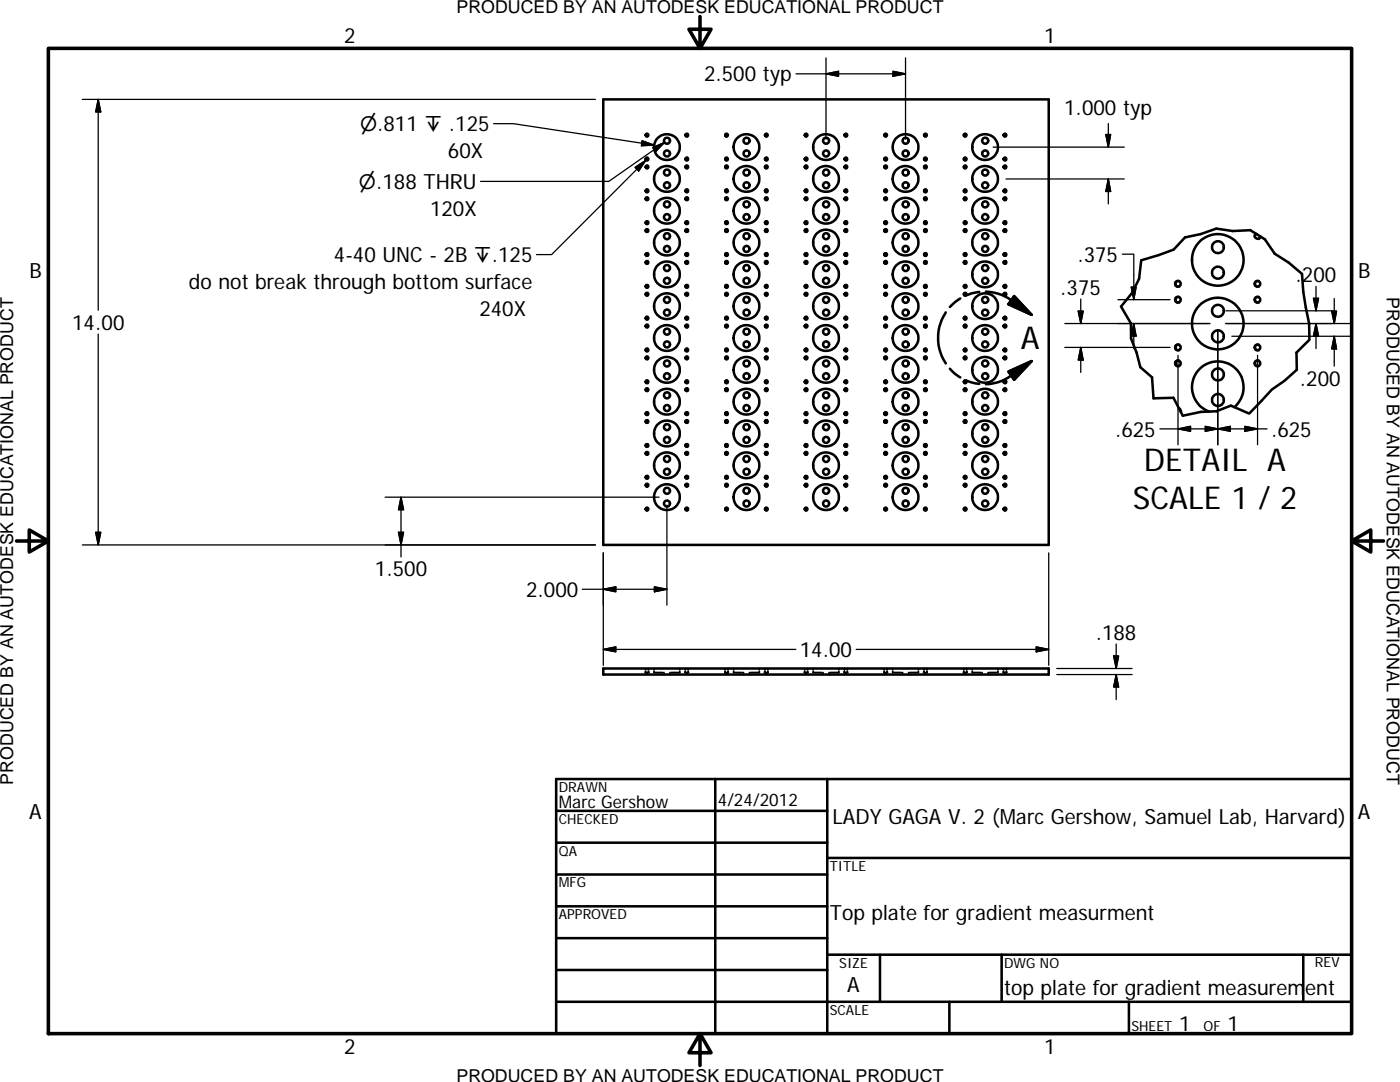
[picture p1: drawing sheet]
<svg xmlns="http://www.w3.org/2000/svg" width="279mm" height="216mm" viewBox="0 0 279 216" stroke-linecap="round" stroke-linejoin="round" font-family="sans-serif">
<g fill="none" stroke="#000" stroke-width=".51">
<path d="M120.4 19.8h88.9v88.9h-88.9zM191.6 59.6l-1 .6-1 1.1M195.4 58.3l-1.4 .2-1.2 .4M196.8 58.2a9.3 9.3 0 0 1 5 1.7l4.1 2.9M202.4 59.1l3.5 3.7-4.6-2.1zM227.8 51.9l3.5-1 2.9-1.1 2.3-2.4 3.1-.7 3.1-1.1 3.3 .5 3.5-.2 2.9 1.9 2 2.8 2.8 1.8 2.6 2.3 .3 3.5 1.2 6.3v3.3l-2.6 2.6 .1 3.4-2.4 2.2-2.6 1.7-4.5 4.8-3.7-1.6-2.9 1.2-3.1 .1-3.5 .8-1.9-3.6-4 .1-.3-4.2-2.3-2-.8-3-1.1-2.8v-3l-2-3.3 2.3-2.8 1.3-2.8zM250.7 46.7a.53 .53 0 0 0 0 .8 .53 .53 0 0 0 .8-.3M188.7 62.3a9.3 9.3 0 0 0 0 10.2M189.6 73.6l1 1 1 .7M192.8 75.9l1.2 .4 1.4 .3M201.3 74.1l4.6-2-3.5 3.7zM205.9 72.1l-4.1 2.9a8.9 8.9 0 0 1-5 1.7"/>
<path d="M235.3 81.5l.2 .2 .1 .4M246.3 81.2a5.2 5.2 0 0 0 .1-7.9 5.2 5.2 0 0 0-7.8 1.4 5.2 5.2 0 0 0 2.7 7.4M120.4 133.4h88.9v1.2h-88.9zM111 155.4h158.7v50.8h-158.7zM142.7 155.4v50.8M165.1 155.4v50.8M111 161.8h54.1M111 168.1h54.1M111 174.5h54.1M165.1 171.2h104.6M111 180.8h54.1M111 187.2h54.1"/>
<path d="M111 193.5h54.1M111 199.9h158.7M165.1 190.5h104.6M175.6 190.5v9.4M189.5 199.9v6.3M199.9 190.5v9.4M225.3 199.9v6.3M260.1 190.5v9.4"/>
<circle cx="129.1" cy="31.7" r=".27"/>
<circle cx="129.1" cy="38.1" r=".27"/>
<circle cx="129.1" cy="27" r=".27"/>
<circle cx="129.1" cy="39.7" r=".27"/>
<circle cx="129.1" cy="33.3" r=".27"/>
<circle cx="133.1" cy="29.4" r="2.57"/>
<circle cx="133.1" cy="35.7" r="2.57"/>
<circle cx="133.1" cy="37" r=".6"/>
<circle cx="133.1" cy="30.6" r=".6"/>
<circle cx="133.1" cy="34.4" r=".59"/>
<circle cx="133.1" cy="28.1" r=".59"/>
<circle cx="137.1" cy="38.1" r=".28"/>
<circle cx="137.1" cy="31.7" r=".28"/>
<circle cx="137.1" cy="33.3" r=".28"/>
<circle cx="137.1" cy="39.7" r=".28"/>
<circle cx="137.1" cy="27" r=".28"/>
<circle cx="145" cy="38.1" r=".27"/>
<circle cx="145" cy="31.7" r=".27"/>
<circle cx="145" cy="27" r=".27"/>
<circle cx="145" cy="39.7" r=".27"/>
<circle cx="145" cy="33.3" r=".27"/>
<circle cx="149" cy="35.7" r="2.57"/>
<circle cx="149" cy="29.4" r="2.57"/>
<circle cx="149" cy="37" r=".6"/>
<circle cx="149" cy="30.6" r=".6"/>
<circle cx="149" cy="34.4" r=".59"/>
<circle cx="149" cy="28.1" r=".59"/>
<circle cx="153" cy="38.1" r=".28"/>
<circle cx="153" cy="31.7" r=".28"/>
<circle cx="153" cy="27" r=".28"/>
<circle cx="153" cy="33.3" r=".28"/>
<circle cx="153" cy="39.7" r=".28"/>
<circle cx="160.9" cy="31.7" r=".27"/>
<circle cx="160.9" cy="38.1" r=".27"/>
<circle cx="160.9" cy="27" r=".27"/>
<circle cx="160.9" cy="39.7" r=".27"/>
<circle cx="160.9" cy="33.3" r=".27"/>
<circle cx="164.9" cy="29.4" r="2.57"/>
<circle cx="164.9" cy="35.7" r="2.57"/>
<circle cx="164.9" cy="30.6" r=".6"/>
<circle cx="164.9" cy="37" r=".6"/>
<circle cx="164.9" cy="28.1" r=".59"/>
<circle cx="164.9" cy="34.4" r=".59"/>
<circle cx="168.8" cy="31.7" r=".28"/>
<circle cx="168.8" cy="38.1" r=".28"/>
<circle cx="168.8" cy="27" r=".28"/>
<circle cx="168.8" cy="39.7" r=".28"/>
<circle cx="168.8" cy="33.3" r=".28"/>
<circle cx="176.8" cy="31.7" r=".27"/>
<circle cx="176.8" cy="38.1" r=".27"/>
<circle cx="176.8" cy="27" r=".27"/>
<circle cx="176.8" cy="39.7" r=".27"/>
<circle cx="176.8" cy="33.3" r=".27"/>
<circle cx="180.7" cy="29.4" r="2.57"/>
<circle cx="180.7" cy="35.7" r="2.57"/>
<circle cx="180.7" cy="30.6" r=".6"/>
<circle cx="180.7" cy="37" r=".6"/>
<circle cx="180.7" cy="28.1" r=".59"/>
<circle cx="180.7" cy="34.4" r=".59"/>
<circle cx="184.7" cy="31.7" r=".28"/>
<circle cx="184.7" cy="38.1" r=".28"/>
<circle cx="184.7" cy="33.3" r=".28"/>
<circle cx="184.7" cy="27" r=".28"/>
<circle cx="184.7" cy="39.7" r=".28"/>
<circle cx="192.6" cy="31.7" r=".27"/>
<circle cx="192.6" cy="38.1" r=".27"/>
<circle cx="192.6" cy="27" r=".27"/>
<circle cx="192.6" cy="33.3" r=".27"/>
<circle cx="192.6" cy="39.7" r=".27"/>
<circle cx="196.6" cy="35.7" r="2.57"/>
<circle cx="196.6" cy="29.4" r="2.57"/>
<circle cx="196.6" cy="37" r=".6"/>
<circle cx="196.6" cy="30.6" r=".6"/>
<circle cx="196.6" cy="34.4" r=".59"/>
<circle cx="196.6" cy="28.1" r=".59"/>
<circle cx="200.6" cy="38.1" r=".28"/>
<circle cx="200.6" cy="31.7" r=".28"/>
<circle cx="200.6" cy="33.3" r=".28"/>
<circle cx="200.6" cy="27" r=".28"/>
<circle cx="200.6" cy="39.7" r=".28"/>
<circle cx="129.1" cy="57.1" r=".27"/>
<circle cx="129.1" cy="44.4" r=".27"/>
<circle cx="129.1" cy="50.8" r=".27"/>
<circle cx="129.1" cy="46" r=".27"/>
<circle cx="129.1" cy="52.4" r=".27"/>
<circle cx="129.1" cy="58.7" r=".27"/>
<circle cx="133.1" cy="54.8" r="2.57"/>
<circle cx="133.1" cy="42.1" r="2.57"/>
<circle cx="133.1" cy="48.4" r="2.57"/>
<circle cx="133.1" cy="43.3" r=".6"/>
<circle cx="133.1" cy="49.7" r=".6"/>
<circle cx="133.1" cy="56" r=".6"/>
<circle cx="133.1" cy="59.8" r=".59"/>
<circle cx="133.1" cy="47.1" r=".59"/>
<circle cx="133.1" cy="53.5" r=".59"/>
<circle cx="133.1" cy="40.8" r=".59"/>
<circle cx="137.1" cy="57.1" r=".28"/>
<circle cx="137.1" cy="44.4" r=".28"/>
<circle cx="137.1" cy="50.8" r=".28"/>
<circle cx="137.1" cy="52.4" r=".28"/>
<circle cx="137.1" cy="46" r=".28"/>
<circle cx="137.1" cy="58.7" r=".28"/>
<circle cx="145" cy="57.1" r=".27"/>
<circle cx="145" cy="50.8" r=".27"/>
<circle cx="145" cy="44.4" r=".27"/>
<circle cx="145" cy="46" r=".27"/>
<circle cx="145" cy="58.7" r=".27"/>
<circle cx="145" cy="52.4" r=".27"/>
<circle cx="149" cy="48.4" r="2.57"/>
<circle cx="149" cy="54.8" r="2.57"/>
<circle cx="149" cy="42.1" r="2.57"/>
<circle cx="149" cy="49.7" r=".6"/>
<circle cx="149" cy="43.3" r=".6"/>
<circle cx="149" cy="56" r=".6"/>
<circle cx="149" cy="59.8" r=".59"/>
<circle cx="149" cy="47.1" r=".59"/>
<circle cx="149" cy="40.8" r=".59"/>
<circle cx="149" cy="53.5" r=".59"/>
<circle cx="153" cy="44.4" r=".28"/>
<circle cx="153" cy="57.1" r=".28"/>
<circle cx="153" cy="50.8" r=".28"/>
<circle cx="153" cy="52.4" r=".28"/>
<circle cx="153" cy="46" r=".28"/>
<circle cx="153" cy="58.7" r=".28"/>
<circle cx="160.9" cy="44.4" r=".27"/>
<circle cx="160.9" cy="57.1" r=".27"/>
<circle cx="160.9" cy="50.8" r=".27"/>
<circle cx="160.9" cy="58.7" r=".27"/>
<circle cx="160.9" cy="46" r=".27"/>
<circle cx="160.9" cy="52.4" r=".27"/>
<circle cx="164.9" cy="48.4" r="2.57"/>
<circle cx="164.9" cy="42.1" r="2.57"/>
<circle cx="164.9" cy="54.8" r="2.57"/>
<circle cx="164.9" cy="49.7" r=".6"/>
<circle cx="164.9" cy="43.3" r=".6"/>
<circle cx="164.9" cy="56" r=".6"/>
<circle cx="164.9" cy="40.8" r=".59"/>
<circle cx="164.9" cy="59.8" r=".59"/>
<circle cx="164.9" cy="47.1" r=".59"/>
<circle cx="164.9" cy="53.5" r=".59"/>
<circle cx="168.8" cy="44.4" r=".28"/>
<circle cx="168.8" cy="57.1" r=".28"/>
<circle cx="168.8" cy="50.8" r=".28"/>
<circle cx="168.8" cy="58.7" r=".28"/>
<circle cx="168.8" cy="46" r=".28"/>
<circle cx="168.8" cy="52.4" r=".28"/>
<circle cx="176.8" cy="57.1" r=".27"/>
<circle cx="176.8" cy="50.8" r=".27"/>
<circle cx="176.8" cy="44.4" r=".27"/>
<circle cx="176.8" cy="58.7" r=".27"/>
<circle cx="176.8" cy="52.4" r=".27"/>
<circle cx="176.8" cy="46" r=".27"/>
<circle cx="180.7" cy="42.1" r="2.57"/>
<circle cx="180.7" cy="48.4" r="2.57"/>
<circle cx="180.7" cy="54.8" r="2.57"/>
<circle cx="180.7" cy="56" r=".6"/>
<circle cx="180.7" cy="43.3" r=".6"/>
<circle cx="180.7" cy="49.7" r=".6"/>
<circle cx="180.7" cy="59.8" r=".59"/>
<circle cx="180.7" cy="40.8" r=".59"/>
<circle cx="180.7" cy="53.5" r=".59"/>
<circle cx="180.7" cy="47.1" r=".59"/>
<circle cx="184.7" cy="57.1" r=".28"/>
<circle cx="184.7" cy="50.8" r=".28"/>
<circle cx="184.7" cy="44.4" r=".28"/>
<circle cx="184.7" cy="52.4" r=".28"/>
<circle cx="184.7" cy="58.7" r=".28"/>
<circle cx="184.7" cy="46" r=".28"/>
<circle cx="192.6" cy="57.1" r=".27"/>
<circle cx="192.6" cy="50.8" r=".27"/>
<circle cx="192.6" cy="44.4" r=".27"/>
<circle cx="192.6" cy="46" r=".27"/>
<circle cx="192.6" cy="52.4" r=".27"/>
<circle cx="192.6" cy="58.7" r=".27"/>
<circle cx="196.6" cy="54.8" r="2.57"/>
<circle cx="196.6" cy="48.4" r="2.57"/>
<circle cx="196.6" cy="42.1" r="2.57"/>
<circle cx="196.6" cy="56" r=".6"/>
<circle cx="196.6" cy="49.7" r=".6"/>
<circle cx="196.6" cy="43.3" r=".6"/>
<circle cx="196.6" cy="53.5" r=".59"/>
<circle cx="196.6" cy="59.8" r=".59"/>
<circle cx="196.6" cy="47.1" r=".59"/>
<circle cx="196.6" cy="40.8" r=".59"/>
<circle cx="200.6" cy="50.8" r=".28"/>
<circle cx="200.6" cy="57.1" r=".28"/>
<circle cx="200.6" cy="44.4" r=".28"/>
<circle cx="200.6" cy="58.7" r=".28"/>
<circle cx="200.6" cy="46" r=".28"/>
<circle cx="200.6" cy="52.4" r=".28"/>
<circle cx="235.1" cy="56.6" r=".53"/>
<circle cx="235.1" cy="59.8" r=".53"/>
<circle cx="243" cy="51.9" r="5.1"/>
<circle cx="243.1" cy="54.4" r="1.19"/>
<circle cx="243.1" cy="49.3" r="1.18"/>
<circle cx="251" cy="56.6" r=".53"/>
<circle cx="251" cy="59.8" r=".53"/>
<circle cx="129.1" cy="69.8" r=".27"/>
<circle cx="129.1" cy="76.2" r=".27"/>
<circle cx="129.1" cy="63.5" r=".27"/>
<circle cx="129.1" cy="77.8" r=".27"/>
<circle cx="129.1" cy="71.4" r=".27"/>
<circle cx="129.1" cy="65.1" r=".27"/>
<circle cx="133.1" cy="73.8" r="2.57"/>
<circle cx="133.1" cy="67.5" r="2.57"/>
<circle cx="133.1" cy="61.1" r="2.57"/>
<circle cx="133.1" cy="75.1" r=".6"/>
<circle cx="133.1" cy="68.7" r=".6"/>
<circle cx="133.1" cy="62.4" r=".6"/>
<circle cx="133.1" cy="66.2" r=".59"/>
<circle cx="133.1" cy="72.5" r=".59"/>
<circle cx="133.1" cy="78.9" r=".59"/>
<circle cx="137.1" cy="63.5" r=".28"/>
<circle cx="137.1" cy="76.2" r=".28"/>
<circle cx="137.1" cy="69.8" r=".28"/>
<circle cx="137.1" cy="71.4" r=".28"/>
<circle cx="137.1" cy="65.1" r=".28"/>
<circle cx="137.1" cy="77.8" r=".28"/>
<circle cx="145" cy="63.5" r=".27"/>
<circle cx="145" cy="76.2" r=".27"/>
<circle cx="145" cy="69.8" r=".27"/>
<circle cx="145" cy="71.4" r=".27"/>
<circle cx="145" cy="77.8" r=".27"/>
<circle cx="145" cy="65.1" r=".27"/>
<circle cx="149" cy="61.1" r="2.57"/>
<circle cx="149" cy="73.8" r="2.57"/>
<circle cx="149" cy="67.5" r="2.57"/>
<circle cx="149" cy="62.4" r=".6"/>
<circle cx="149" cy="75.1" r=".6"/>
<circle cx="149" cy="68.7" r=".6"/>
<circle cx="149" cy="78.9" r=".59"/>
<circle cx="149" cy="72.5" r=".59"/>
<circle cx="149" cy="66.2" r=".59"/>
<circle cx="153" cy="63.5" r=".28"/>
<circle cx="153" cy="76.2" r=".28"/>
<circle cx="153" cy="69.8" r=".28"/>
<circle cx="153" cy="77.8" r=".28"/>
<circle cx="153" cy="71.4" r=".28"/>
<circle cx="153" cy="65.1" r=".28"/>
<circle cx="160.9" cy="63.5" r=".27"/>
<circle cx="160.9" cy="76.2" r=".27"/>
<circle cx="160.9" cy="69.8" r=".27"/>
<circle cx="160.9" cy="77.8" r=".27"/>
<circle cx="160.9" cy="71.4" r=".27"/>
<circle cx="160.9" cy="65.1" r=".27"/>
<circle cx="164.9" cy="73.8" r="2.57"/>
<circle cx="164.9" cy="61.1" r="2.57"/>
<circle cx="164.9" cy="67.5" r="2.57"/>
<circle cx="164.9" cy="62.4" r=".6"/>
<circle cx="164.9" cy="75.1" r=".6"/>
<circle cx="164.9" cy="68.7" r=".6"/>
<circle cx="164.9" cy="72.5" r=".59"/>
<circle cx="164.9" cy="78.9" r=".59"/>
<circle cx="164.9" cy="66.2" r=".59"/>
<circle cx="168.8" cy="63.5" r=".28"/>
<circle cx="168.8" cy="76.2" r=".28"/>
<circle cx="168.8" cy="69.8" r=".28"/>
<circle cx="168.8" cy="77.8" r=".28"/>
<circle cx="168.8" cy="71.4" r=".28"/>
<circle cx="168.8" cy="65.1" r=".28"/>
<circle cx="176.8" cy="63.5" r=".27"/>
<circle cx="176.8" cy="76.2" r=".27"/>
<circle cx="176.8" cy="69.8" r=".27"/>
<circle cx="176.8" cy="77.8" r=".27"/>
<circle cx="176.8" cy="65.1" r=".27"/>
<circle cx="176.8" cy="71.4" r=".27"/>
<circle cx="180.7" cy="61.1" r="2.57"/>
<circle cx="180.7" cy="67.5" r="2.57"/>
<circle cx="180.7" cy="73.8" r="2.57"/>
<circle cx="180.7" cy="62.4" r=".6"/>
<circle cx="180.7" cy="75.1" r=".6"/>
<circle cx="180.7" cy="68.7" r=".6"/>
<circle cx="180.7" cy="78.9" r=".59"/>
<circle cx="180.7" cy="72.5" r=".59"/>
<circle cx="180.7" cy="66.2" r=".59"/>
<circle cx="184.7" cy="63.5" r=".28"/>
<circle cx="184.7" cy="69.8" r=".28"/>
<circle cx="184.7" cy="76.2" r=".28"/>
<circle cx="184.7" cy="77.8" r=".28"/>
<circle cx="184.7" cy="71.4" r=".28"/>
<circle cx="184.7" cy="65.1" r=".28"/>
<circle cx="192.6" cy="63.5" r=".27"/>
<circle cx="192.6" cy="76.2" r=".27"/>
<circle cx="192.6" cy="69.8" r=".27"/>
<circle cx="192.6" cy="77.8" r=".27"/>
<circle cx="192.6" cy="71.4" r=".27"/>
<circle cx="192.6" cy="65.1" r=".27"/>
<circle cx="196.6" cy="61.1" r="2.57"/>
<circle cx="196.6" cy="67.5" r="2.57"/>
<circle cx="196.6" cy="73.8" r="2.57"/>
<circle cx="196.6" cy="62.4" r=".6"/>
<circle cx="196.6" cy="75.1" r=".6"/>
<circle cx="196.6" cy="68.7" r=".6"/>
<circle cx="196.6" cy="78.9" r=".59"/>
<circle cx="196.6" cy="66.2" r=".59"/>
<circle cx="196.6" cy="72.5" r=".59"/>
<circle cx="200.6" cy="63.5" r=".28"/>
<circle cx="200.6" cy="76.2" r=".28"/>
<circle cx="200.6" cy="69.8" r=".28"/>
<circle cx="200.6" cy="77.8" r=".28"/>
<circle cx="200.6" cy="71.4" r=".28"/>
<circle cx="200.6" cy="65.1" r=".28"/>
<circle cx="235.1" cy="72.5" r=".53"/>
<circle cx="235.1" cy="69.3" r=".53"/>
<circle cx="243" cy="64.6" r="5.1"/>
<circle cx="243.1" cy="79.8" r="1.19"/>
<circle cx="243.1" cy="67.1" r="1.19"/>
<circle cx="243.1" cy="74.7" r="1.18"/>
<circle cx="243.1" cy="62" r="1.18"/>
<circle cx="251" cy="69.3" r=".53"/>
<circle cx="251" cy="72.5" r=".53"/>
<circle cx="129.1" cy="82.5" r=".27"/>
<circle cx="129.1" cy="95.2" r=".27"/>
<circle cx="129.1" cy="88.9" r=".27"/>
<circle cx="129.1" cy="84.1" r=".27"/>
<circle cx="129.1" cy="90.5" r=".27"/>
<circle cx="129.1" cy="96.8" r=".27"/>
<circle cx="133.1" cy="92.9" r="2.57"/>
<circle cx="133.1" cy="86.5" r="2.57"/>
<circle cx="133.1" cy="80.2" r="2.57"/>
<circle cx="133.1" cy="99.2" r="2.57"/>
<circle cx="133.1" cy="94.1" r=".6"/>
<circle cx="133.1" cy="81.4" r=".6"/>
<circle cx="133.1" cy="87.8" r=".6"/>
<circle cx="133.1" cy="91.6" r=".59"/>
<circle cx="133.1" cy="97.9" r=".59"/>
<circle cx="133.1" cy="85.2" r=".59"/>
<circle cx="137.1" cy="88.9" r=".28"/>
<circle cx="137.1" cy="82.5" r=".28"/>
<circle cx="137.1" cy="95.2" r=".28"/>
<circle cx="137.1" cy="90.5" r=".28"/>
<circle cx="137.1" cy="96.8" r=".28"/>
<circle cx="137.1" cy="84.1" r=".28"/>
<circle cx="145" cy="95.2" r=".27"/>
<circle cx="145" cy="88.9" r=".27"/>
<circle cx="145" cy="82.5" r=".27"/>
<circle cx="145" cy="90.5" r=".27"/>
<circle cx="145" cy="84.1" r=".27"/>
<circle cx="145" cy="96.8" r=".27"/>
<circle cx="149" cy="80.2" r="2.57"/>
<circle cx="149" cy="99.2" r="2.57"/>
<circle cx="149" cy="86.5" r="2.57"/>
<circle cx="149" cy="92.9" r="2.57"/>
<circle cx="149" cy="94.1" r=".6"/>
<circle cx="149" cy="87.8" r=".6"/>
<circle cx="149" cy="81.4" r=".6"/>
<circle cx="149" cy="97.9" r=".59"/>
<circle cx="149" cy="91.6" r=".59"/>
<circle cx="149" cy="85.2" r=".59"/>
<circle cx="153" cy="88.9" r=".28"/>
<circle cx="153" cy="82.5" r=".28"/>
<circle cx="153" cy="95.2" r=".28"/>
<circle cx="153" cy="96.8" r=".28"/>
<circle cx="153" cy="90.5" r=".28"/>
<circle cx="153" cy="84.1" r=".28"/>
<circle cx="160.9" cy="95.2" r=".27"/>
<circle cx="160.9" cy="82.5" r=".27"/>
<circle cx="160.9" cy="88.9" r=".27"/>
<circle cx="160.9" cy="84.1" r=".27"/>
<circle cx="160.9" cy="90.5" r=".27"/>
<circle cx="160.9" cy="96.8" r=".27"/>
<circle cx="164.9" cy="92.9" r="2.57"/>
<circle cx="164.9" cy="86.5" r="2.57"/>
<circle cx="164.9" cy="80.2" r="2.57"/>
<circle cx="164.9" cy="99.2" r="2.57"/>
<circle cx="164.9" cy="81.4" r=".6"/>
<circle cx="164.9" cy="94.1" r=".6"/>
<circle cx="164.9" cy="87.8" r=".6"/>
<circle cx="164.9" cy="85.2" r=".59"/>
<circle cx="164.9" cy="91.6" r=".59"/>
<circle cx="164.9" cy="97.9" r=".59"/>
<circle cx="168.8" cy="82.5" r=".28"/>
<circle cx="168.8" cy="95.2" r=".28"/>
<circle cx="168.8" cy="88.9" r=".28"/>
<circle cx="168.8" cy="90.5" r=".28"/>
<circle cx="168.8" cy="84.1" r=".28"/>
<circle cx="168.8" cy="96.8" r=".28"/>
<circle cx="176.8" cy="95.2" r=".27"/>
<circle cx="176.8" cy="82.5" r=".27"/>
<circle cx="176.8" cy="88.9" r=".27"/>
<circle cx="176.8" cy="90.5" r=".27"/>
<circle cx="176.8" cy="96.8" r=".27"/>
<circle cx="176.8" cy="84.1" r=".27"/>
<circle cx="180.7" cy="80.2" r="2.57"/>
<circle cx="180.7" cy="92.9" r="2.57"/>
<circle cx="180.7" cy="86.5" r="2.57"/>
<circle cx="180.7" cy="99.2" r="2.57"/>
<circle cx="180.7" cy="81.4" r=".6"/>
<circle cx="180.7" cy="94.1" r=".6"/>
<circle cx="180.7" cy="87.8" r=".6"/>
<circle cx="180.7" cy="91.6" r=".59"/>
<circle cx="180.7" cy="97.9" r=".59"/>
<circle cx="180.7" cy="85.2" r=".59"/>
<circle cx="184.7" cy="95.2" r=".28"/>
<circle cx="184.7" cy="82.5" r=".28"/>
<circle cx="184.7" cy="88.9" r=".28"/>
<circle cx="184.7" cy="90.5" r=".28"/>
<circle cx="184.7" cy="96.8" r=".28"/>
<circle cx="184.7" cy="84.1" r=".28"/>
<circle cx="192.6" cy="82.5" r=".27"/>
<circle cx="192.6" cy="95.2" r=".27"/>
<circle cx="192.6" cy="88.9" r=".27"/>
<circle cx="192.6" cy="90.5" r=".27"/>
<circle cx="192.6" cy="84.1" r=".27"/>
<circle cx="192.6" cy="96.8" r=".27"/>
<circle cx="196.6" cy="80.2" r="2.57"/>
<circle cx="196.6" cy="92.9" r="2.57"/>
<circle cx="196.6" cy="99.2" r="2.57"/>
<circle cx="196.6" cy="86.5" r="2.57"/>
<circle cx="196.6" cy="94.1" r=".6"/>
<circle cx="196.6" cy="81.4" r=".6"/>
<circle cx="196.6" cy="87.8" r=".6"/>
<circle cx="196.6" cy="91.6" r=".59"/>
<circle cx="196.6" cy="97.9" r=".59"/>
<circle cx="196.6" cy="85.2" r=".59"/>
<circle cx="200.6" cy="82.5" r=".28"/>
<circle cx="200.6" cy="95.2" r=".28"/>
<circle cx="200.6" cy="88.9" r=".28"/>
<circle cx="200.6" cy="90.5" r=".28"/>
<circle cx="200.6" cy="84.1" r=".28"/>
<circle cx="200.6" cy="96.8" r=".28"/>
<circle cx="129.1" cy="101.6" r=".27"/>
<circle cx="133.1" cy="100.5" r=".6"/>
<circle cx="137.1" cy="101.6" r=".28"/>
<circle cx="145" cy="101.6" r=".27"/>
<circle cx="149" cy="100.5" r=".6"/>
<circle cx="153" cy="101.6" r=".28"/>
<circle cx="160.9" cy="101.6" r=".27"/>
<circle cx="164.9" cy="100.5" r=".6"/>
<circle cx="168.8" cy="101.6" r=".28"/>
<circle cx="176.8" cy="101.6" r=".27"/>
<circle cx="180.7" cy="100.5" r=".6"/>
<circle cx="184.7" cy="101.6" r=".28"/>
<circle cx="192.6" cy="101.6" r=".27"/>
<circle cx="196.6" cy="100.5" r=".6"/>
<circle cx="200.6" cy="101.6" r=".28"/>
</g>
<g fill="none" stroke="#000" stroke-width=".25">
<path d="M16.4 19.8h102.4M19.6 19.8v42.1M19.6 19.8l.5 2.5h-1zM164.8 14.7l2.5-.5v1zM164.8 11.6v16.2M178.2 14.2l2.5 .5-2.5 .5zM180.7 14.7h-21.8M180.7 11.6v16.2M98.5 24.7h4l28.1 4.3M126.7 33.4l2.2-1.4-1.4 2.1zM128.1 28.1l2.5 .9-2.6 .1zM128.9 32l-18.8 18.8h-3"/>
<path d="M129.3 39.4a.35 .35 0 0 0-.5 .3 .35 .35 0 0 0 .5 .3M129.3 37.8a.35 .35 0 0 0-.5 .3 .35 .35 0 0 0 .5 .3M129.3 33a.35 .35 0 0 0-.5 .3 .35 .35 0 0 0 .5 .3M129.3 31.4a.35 .35 0 0 0-.5 .3 .35 .35 0 0 0 .5 .3M129.3 26.7a.35 .35 0 0 0-.5 .3 .35 .35 0 0 0 .5 .3M130.3 29.4l2.3-1-1.7 1.8zM132.6 28.4l-11.1 7.8h-25.6M137.2 39.4a.36 .36 0 0 0-.5 .3 .36 .36 0 0 0 .5 .3M137.2 33a.36 .36 0 0 0-.5 .3 .36 .36 0 0 0 .5 .3M137.2 37.8a.36 .36 0 0 0-.5 .3 .36 .36 0 0 0 .5 .3M137.2 26.7a.36 .36 0 0 0-.5 .3 .36 .36 0 0 0 .5 .3M137.2 31.4a.36 .36 0 0 0-.5 .3 .36 .36 0 0 0 .5 .3"/>
<path d="M145.2 39.4a.35 .35 0 0 0-.5 .3 .35 .35 0 0 0 .5 .3M145.2 37.8a.35 .35 0 0 0-.5 .3 .35 .35 0 0 0 .5 .3M145.2 33a.35 .35 0 0 0-.5 .3 .35 .35 0 0 0 .5 .3M145.2 31.4a.35 .35 0 0 0-.5 .3 .35 .35 0 0 0 .5 .3M145.2 26.7a.35 .35 0 0 0-.5 .3 .35 .35 0 0 0 .5 .3M153.1 39.4a.36 .36 0 0 0-.5 .3 .36 .36 0 0 0 .5 .3M153.1 33a.36 .36 0 0 0-.5 .3 .36 .36 0 0 0 .5 .3M153.1 37.8a.36 .36 0 0 0-.5 .3 .36 .36 0 0 0 .5 .3M153.1 26.7a.36 .36 0 0 0-.5 .3 .36 .36 0 0 0 .5 .3M153.1 31.4a.36 .36 0 0 0-.5 .3 .36 .36 0 0 0 .5 .3M161.1 39.4a.35 .35 0 0 0-.6 .3 .35 .35 0 0 0 .6 .3M161.1 37.8a.35 .35 0 0 0-.6 .3 .35 .35 0 0 0 .6 .3"/>
<path d="M161.1 33a.35 .35 0 0 0-.6 .3 .35 .35 0 0 0 .6 .3M161.1 31.4a.35 .35 0 0 0-.6 .3 .35 .35 0 0 0 .6 .3M161.1 26.7a.35 .35 0 0 0-.6 .3 .35 .35 0 0 0 .6 .3M169 39.4a.36 .36 0 0 0-.6 .3 .36 .36 0 0 0 .6 .3M169 33a.36 .36 0 0 0-.6 .3 .36 .36 0 0 0 .6 .3M169 37.8a.36 .36 0 0 0-.6 .3 .36 .36 0 0 0 .6 .3M169 26.7a.36 .36 0 0 0-.6 .3 .36 .36 0 0 0 .6 .3M169 31.4a.36 .36 0 0 0-.6 .3 .36 .36 0 0 0 .6 .3M176.9 39.4a.35 .35 0 0 0-.5 .3 .35 .35 0 0 0 .5 .3M176.9 37.8a.35 .35 0 0 0-.5 .3 .35 .35 0 0 0 .5 .3M176.9 33a.35 .35 0 0 0-.5 .3 .35 .35 0 0 0 .5 .3M176.9 31.4a.35 .35 0 0 0-.5 .3 .35 .35 0 0 0 .5 .3"/>
<path d="M176.9 26.7a.35 .35 0 0 0-.5 .3 .35 .35 0 0 0 .5 .3M184.9 39.4a.36 .36 0 0 0-.6 .3 .36 .36 0 0 0 .6 .3M184.9 33a.36 .36 0 0 0-.6 .3 .36 .36 0 0 0 .6 .3M184.9 37.8a.36 .36 0 0 0-.6 .3 .36 .36 0 0 0 .6 .3M184.9 26.7a.36 .36 0 0 0-.6 .3 .36 .36 0 0 0 .6 .3M184.9 31.4a.36 .36 0 0 0-.6 .3 .36 .36 0 0 0 .6 .3M192.8 37.8a.35 .35 0 0 0-.5 .3 .35 .35 0 0 0 .5 .3M192.8 33a.35 .35 0 0 0-.5 .3 .35 .35 0 0 0 .5 .3M192.8 31.4a.35 .35 0 0 0-.5 .3 .35 .35 0 0 0 .5 .3M192.8 26.7a.35 .35 0 0 0-.5 .3 .35 .35 0 0 0 .5 .3M192.8 39.4a.35 .35 0 0 0-.5 .3 .35 .35 0 0 0 .5 .3M198.2 29.4h26.2"/>
<path d="M200.7 39.4a.36 .36 0 0 0-.5 .3 .36 .36 0 0 0 .5 .3M200.7 33a.36 .36 0 0 0-.5 .3 .36 .36 0 0 0 .5 .3M200.7 37.8a.36 .36 0 0 0-.5 .3 .36 .36 0 0 0 .5 .3M200.7 26.7a.36 .36 0 0 0-.5 .3 .36 .36 0 0 0 .5 .3M200.7 31.4a.36 .36 0 0 0-.5 .3 .36 .36 0 0 0 .5 .3M200.8 35.7h23.6M220.7 26.8h1l-.5 2.6zM221.2 24.7v4.7M221.2 35.7v5M221.2 35.7l.5 2.5h-1zM129.3 44.1a.35 .35 0 0 0-.5 .3 .35 .35 0 0 0 .5 .3M129.3 58.4a.35 .35 0 0 0-.5 .3 .35 .35 0 0 0 .5 .3"/>
<path d="M129.3 56.8a.35 .35 0 0 0-.5 .3 .35 .35 0 0 0 .5 .3M129.3 52.1a.35 .35 0 0 0-.5 .3 .35 .35 0 0 0 .5 .3M129.3 50.5a.35 .35 0 0 0-.5 .3 .35 .35 0 0 0 .5 .3M129.3 45.7a.35 .35 0 0 0-.5 .3 .35 .35 0 0 0 .5 .3M137.2 44.1a.36 .36 0 0 0-.5 .3 .36 .36 0 0 0 .5 .3M137.2 58.4a.36 .36 0 0 0-.5 .3 .36 .36 0 0 0 .5 .3M137.2 52.1a.36 .36 0 0 0-.5 .3 .36 .36 0 0 0 .5 .3M137.2 56.8a.36 .36 0 0 0-.5 .3 .36 .36 0 0 0 .5 .3M137.2 45.7a.36 .36 0 0 0-.5 .3 .36 .36 0 0 0 .5 .3M137.2 50.5a.36 .36 0 0 0-.5 .3 .36 .36 0 0 0 .5 .3M145.2 44.1a.35 .35 0 0 0-.5 .3 .35 .35 0 0 0 .5 .3M145.2 58.4a.35 .35 0 0 0-.5 .3 .35 .35 0 0 0 .5 .3"/>
<path d="M145.2 56.8a.35 .35 0 0 0-.5 .3 .35 .35 0 0 0 .5 .3M145.2 52.1a.35 .35 0 0 0-.5 .3 .35 .35 0 0 0 .5 .3M145.2 50.5a.35 .35 0 0 0-.5 .3 .35 .35 0 0 0 .5 .3M145.2 45.7a.35 .35 0 0 0-.5 .3 .35 .35 0 0 0 .5 .3M153.1 58.4a.36 .36 0 0 0-.5 .3 .36 .36 0 0 0 .5 .3M153.1 44.1a.36 .36 0 0 0-.5 .3 .36 .36 0 0 0 .5 .3M153.1 52.1a.36 .36 0 0 0-.5 .3 .36 .36 0 0 0 .5 .3M153.1 56.8a.36 .36 0 0 0-.5 .3 .36 .36 0 0 0 .5 .3M153.1 45.7a.36 .36 0 0 0-.5 .3 .36 .36 0 0 0 .5 .3M153.1 50.5a.36 .36 0 0 0-.5 .3 .36 .36 0 0 0 .5 .3M161.1 58.4a.35 .35 0 0 0-.6 .3 .35 .35 0 0 0 .6 .3M161.1 44.1a.35 .35 0 0 0-.6 .3 .35 .35 0 0 0 .6 .3"/>
<path d="M161.1 56.8a.35 .35 0 0 0-.6 .3 .35 .35 0 0 0 .6 .3M161.1 52.1a.35 .35 0 0 0-.6 .3 .35 .35 0 0 0 .6 .3M161.1 50.5a.35 .35 0 0 0-.6 .3 .35 .35 0 0 0 .6 .3M161.1 45.7a.35 .35 0 0 0-.6 .3 .35 .35 0 0 0 .6 .3M169 58.4a.36 .36 0 0 0-.6 .3 .36 .36 0 0 0 .6 .3M169 52.1a.36 .36 0 0 0-.6 .3 .36 .36 0 0 0 .6 .3M169 56.8a.36 .36 0 0 0-.6 .3 .36 .36 0 0 0 .6 .3M169 44.1a.36 .36 0 0 0-.6 .3 .36 .36 0 0 0 .6 .3M169 45.7a.36 .36 0 0 0-.6 .3 .36 .36 0 0 0 .6 .3M169 50.5a.36 .36 0 0 0-.6 .3 .36 .36 0 0 0 .6 .3M176.9 58.4a.35 .35 0 0 0-.5 .3 .35 .35 0 0 0 .5 .3M176.9 56.8a.35 .35 0 0 0-.5 .3 .35 .35 0 0 0 .5 .3"/>
<path d="M176.9 52.1a.35 .35 0 0 0-.5 .3 .35 .35 0 0 0 .5 .3M176.9 50.5a.35 .35 0 0 0-.5 .3 .35 .35 0 0 0 .5 .3M176.9 44.1a.35 .35 0 0 0-.5 .3 .35 .35 0 0 0 .5 .3M176.9 45.7a.35 .35 0 0 0-.5 .3 .35 .35 0 0 0 .5 .3M184.9 58.4a.36 .36 0 0 0-.6 .3 .36 .36 0 0 0 .6 .3M184.9 52.1a.36 .36 0 0 0-.6 .3 .36 .36 0 0 0 .6 .3M184.9 56.8a.36 .36 0 0 0-.6 .3 .36 .36 0 0 0 .6 .3M184.9 45.7a.36 .36 0 0 0-.6 .3 .36 .36 0 0 0 .6 .3M184.9 50.5a.36 .36 0 0 0-.6 .3 .36 .36 0 0 0 .6 .3M184.9 44.1a.36 .36 0 0 0-.6 .3 .36 .36 0 0 0 .6 .3M192.8 58.4a.35 .35 0 0 0-.5 .3 .35 .35 0 0 0 .5 .3M192.8 56.8a.35 .35 0 0 0-.5 .3 .35 .35 0 0 0 .5 .3"/>
<path d="M192.8 52.1a.35 .35 0 0 0-.5 .3 .35 .35 0 0 0 .5 .3M192.8 50.5a.35 .35 0 0 0-.5 .3 .35 .35 0 0 0 .5 .3M192.8 45.7a.35 .35 0 0 0-.5 .3 .35 .35 0 0 0 .5 .3M192.8 44.1a.35 .35 0 0 0-.5 .3 .35 .35 0 0 0 .5 .3M200.7 58.4a.36 .36 0 0 0-.5 .3 .36 .36 0 0 0 .5 .3M200.7 52.1a.36 .36 0 0 0-.5 .3 .36 .36 0 0 0 .5 .3M200.7 56.8a.36 .36 0 0 0-.5 .3 .36 .36 0 0 0 .5 .3M200.7 45.7a.36 .36 0 0 0-.5 .3 .36 .36 0 0 0 .5 .3M200.7 50.5a.36 .36 0 0 0-.5 .3 .36 .36 0 0 0 .5 .3M200.7 44.1a.36 .36 0 0 0-.5 .3 .36 .36 0 0 0 .5 .3M215.7 59.7v4.9M223.1 59.8h10.4"/>
<path d="M224 50.7h2.3v9.1M225.8 57.3h.9l-.4 2.5zM235.5 59.2a.71 .71 0 0 0-1.1 .6 .71 .71 0 0 0 1.1 .6M235.5 56a.71 .71 0 0 0-1.1 .6 .71 .71 0 0 0 1.1 .7M250.5 46.6l-.2 .3v.5M251.3 59.2a.71 .71 0 0 0-1 .6 .71 .71 0 0 0 1 .6M251.3 56a.71 .71 0 0 0-1 .6 .71 .71 0 0 0 1 .7M251.7 47.3l-.2 .3-.5 .2M262.1 59.5h1l-.5 2.5zM262.6 57.1v4.9M266.3 59.6v5M19.6 66.7v42"/>
<path d="M129.3 75.9a.35 .35 0 0 0-.5 .3 .35 .35 0 0 0 .5 .3M129.3 71.1a.35 .35 0 0 0-.5 .3 .35 .35 0 0 0 .5 .3M129.3 77.5a.35 .35 0 0 0-.5 .3 .35 .35 0 0 0 .5 .3M129.3 69.5a.35 .35 0 0 0-.5 .3 .35 .35 0 0 0 .5 .3M129.3 64.8a.35 .35 0 0 0-.5 .3 .35 .35 0 0 0 .5 .3M129.3 63.2a.35 .35 0 0 0-.5 .3 .35 .35 0 0 0 .5 .3M137.2 71.1a.36 .36 0 0 0-.5 .3 .36 .36 0 0 0 .5 .3M137.2 75.9a.36 .36 0 0 0-.5 .3 .36 .36 0 0 0 .5 .3M137.2 64.8a.36 .36 0 0 0-.5 .3 .36 .36 0 0 0 .5 .3M137.2 77.5a.36 .36 0 0 0-.5 .3 .36 .36 0 0 0 .5 .3M137.2 69.5a.36 .36 0 0 0-.5 .3 .36 .36 0 0 0 .5 .3M137.2 63.2a.36 .36 0 0 0-.5 .3 .36 .36 0 0 0 .5 .3"/>
<path d="M145.2 75.9a.35 .35 0 0 0-.5 .3 .35 .35 0 0 0 .5 .3M145.2 71.1a.35 .35 0 0 0-.5 .3 .35 .35 0 0 0 .5 .3M145.2 69.5a.35 .35 0 0 0-.5 .3 .35 .35 0 0 0 .5 .3M145.2 64.8a.35 .35 0 0 0-.5 .3 .35 .35 0 0 0 .5 .3M145.2 77.5a.35 .35 0 0 0-.5 .3 .35 .35 0 0 0 .5 .3M145.2 63.2a.35 .35 0 0 0-.5 .3 .35 .35 0 0 0 .5 .3M153.1 71.1a.36 .36 0 0 0-.5 .3 .36 .36 0 0 0 .5 .3M153.1 75.9a.36 .36 0 0 0-.5 .3 .36 .36 0 0 0 .5 .3M153.1 64.8a.36 .36 0 0 0-.5 .3 .36 .36 0 0 0 .5 .3M153.1 69.5a.36 .36 0 0 0-.5 .3 .36 .36 0 0 0 .5 .3M153.1 63.2a.36 .36 0 0 0-.5 .3 .36 .36 0 0 0 .5 .3M153.1 77.5a.36 .36 0 0 0-.5 .3 .36 .36 0 0 0 .5 .3"/>
<path d="M161.1 75.9a.35 .35 0 0 0-.6 .3 .35 .35 0 0 0 .6 .3M161.1 71.1a.35 .35 0 0 0-.6 .3 .35 .35 0 0 0 .6 .3M161.1 69.5a.35 .35 0 0 0-.6 .3 .35 .35 0 0 0 .6 .3M161.1 64.8a.35 .35 0 0 0-.6 .3 .35 .35 0 0 0 .6 .3M161.1 63.2a.35 .35 0 0 0-.6 .3 .35 .35 0 0 0 .6 .3M161.1 77.5a.35 .35 0 0 0-.6 .3 .35 .35 0 0 0 .6 .3M169 71.1a.36 .36 0 0 0-.6 .3 .36 .36 0 0 0 .6 .3M169 75.9a.36 .36 0 0 0-.6 .3 .36 .36 0 0 0 .6 .3M169 64.8a.36 .36 0 0 0-.6 .3 .36 .36 0 0 0 .6 .3M169 69.5a.36 .36 0 0 0-.6 .3 .36 .36 0 0 0 .6 .3M169 63.2a.36 .36 0 0 0-.6 .3 .36 .36 0 0 0 .6 .3M169 77.5a.36 .36 0 0 0-.6 .3 .36 .36 0 0 0 .6 .3"/>
<path d="M176.9 75.9a.35 .35 0 0 0-.5 .3 .35 .35 0 0 0 .5 .3M176.9 71.1a.35 .35 0 0 0-.5 .3 .35 .35 0 0 0 .5 .3M176.9 69.5a.35 .35 0 0 0-.5 .3 .35 .35 0 0 0 .5 .3M176.9 64.8a.35 .35 0 0 0-.5 .3 .35 .35 0 0 0 .5 .3M176.9 63.2a.35 .35 0 0 0-.5 .3 .35 .35 0 0 0 .5 .3M176.9 77.5a.35 .35 0 0 0-.5 .3 .35 .35 0 0 0 .5 .3M184.9 77.5a.36 .36 0 0 0-.6 .3 .36 .36 0 0 0 .6 .3M184.9 71.1a.36 .36 0 0 0-.6 .3 .36 .36 0 0 0 .6 .3M184.9 75.9a.36 .36 0 0 0-.6 .3 .36 .36 0 0 0 .6 .3M184.9 64.8a.36 .36 0 0 0-.6 .3 .36 .36 0 0 0 .6 .3M184.9 69.5a.36 .36 0 0 0-.6 .3 .36 .36 0 0 0 .6 .3M184.9 63.2a.36 .36 0 0 0-.6 .3 .36 .36 0 0 0 .6 .3"/>
<path d="M192.8 77.5a.35 .35 0 0 0-.5 .3 .35 .35 0 0 0 .5 .3M192.8 75.9a.35 .35 0 0 0-.5 .3 .35 .35 0 0 0 .5 .3M192.8 69.5a.35 .35 0 0 0-.5 .3 .35 .35 0 0 0 .5 .3M192.8 64.8a.35 .35 0 0 0-.5 .3 .35 .35 0 0 0 .5 .3M192.8 63.2a.35 .35 0 0 0-.5 .3 .35 .35 0 0 0 .5 .3M192.8 71.1a.35 .35 0 0 0-.5 .3 .35 .35 0 0 0 .5 .3M200.7 77.5a.36 .36 0 0 0-.5 .3 .36 .36 0 0 0 .5 .3M200.7 71.1a.36 .36 0 0 0-.5 .3 .36 .36 0 0 0 .5 .3M200.7 75.9a.36 .36 0 0 0-.5 .3 .36 .36 0 0 0 .5 .3M200.7 64.8a.36 .36 0 0 0-.5 .3 .36 .36 0 0 0 .5 .3M200.7 69.5a.36 .36 0 0 0-.5 .3 .36 .36 0 0 0 .5 .3M200.7 63.2a.36 .36 0 0 0-.5 .3 .36 .36 0 0 0 .5 .3"/>
<path d="M212.5 69.3h21M212.5 64.6h28.9M215.2 62.1h1l-.5 2.5zM215.7 69.3v5M215.7 69.3l.5 2.5h-1zM226.3 64.6l.4 2.5h-.9zM226.3 64.6v5M235.1 70.9v17.9M235.5 71.9a.71 .71 0 0 0-1.1 .6 .71 .71 0 0 0 1.1 .6M235.5 68.7a.71 .71 0 0 0-1.1 .6 .71 .71 0 0 0 1.1 .7M243 66.1v22.7M244.6 64.6h24.9"/>
<path d="M244.6 62h21.2M245.9 67.1h23.6M251 70.9v17.9M251.3 71.9a.71 .71 0 0 0-1 .6 .71 .71 0 0 0 1 .6M251.3 68.7a.71 .71 0 0 0-1 .6 .71 .71 0 0 0 1 .7M262.6 64.6v5M262.6 64.6l.5 2.5h-1zM265.8 62.1h.9l-.4 2.5zM266.3 67.1v6M266.3 67.1l.4 2.5h-.9zM76.9 99.2h54.6M80 99.2v11.9"/>
<path d="M80 99.2l.5 2.5h-1zM129.3 96.5a.35 .35 0 0 0-.5 .3 .35 .35 0 0 0 .5 .3M129.3 94.9a.35 .35 0 0 0-.5 .3 .35 .35 0 0 0 .5 .3M129.3 90.2a.35 .35 0 0 0-.5 .3 .35 .35 0 0 0 .5 .3M129.3 88.6a.35 .35 0 0 0-.5 .3 .35 .35 0 0 0 .5 .3M129.3 83.8a.35 .35 0 0 0-.5 .3 .35 .35 0 0 0 .5 .3M129.3 82.2a.35 .35 0 0 0-.5 .3 .35 .35 0 0 0 .5 .3M137.2 96.5a.36 .36 0 0 0-.5 .3 .36 .36 0 0 0 .5 .3M137.2 90.2a.36 .36 0 0 0-.5 .3 .36 .36 0 0 0 .5 .3M137.2 94.9a.36 .36 0 0 0-.5 .3 .36 .36 0 0 0 .5 .3M137.2 83.8a.36 .36 0 0 0-.5 .3 .36 .36 0 0 0 .5 .3M137.2 88.6a.36 .36 0 0 0-.5 .3 .36 .36 0 0 0 .5 .3"/>
<path d="M137.2 82.2a.36 .36 0 0 0-.5 .3 .36 .36 0 0 0 .5 .3M145.2 96.5a.35 .35 0 0 0-.5 .3 .35 .35 0 0 0 .5 .3M145.2 94.9a.35 .35 0 0 0-.5 .3 .35 .35 0 0 0 .5 .3M145.2 90.2a.35 .35 0 0 0-.5 .3 .35 .35 0 0 0 .5 .3M145.2 88.6a.35 .35 0 0 0-.5 .3 .35 .35 0 0 0 .5 .3M145.2 83.8a.35 .35 0 0 0-.5 .3 .35 .35 0 0 0 .5 .3M145.2 82.2a.35 .35 0 0 0-.5 .3 .35 .35 0 0 0 .5 .3M153.1 96.5a.36 .36 0 0 0-.5 .3 .36 .36 0 0 0 .5 .3M153.1 90.2a.36 .36 0 0 0-.5 .3 .36 .36 0 0 0 .5 .3M153.1 94.9a.36 .36 0 0 0-.5 .3 .36 .36 0 0 0 .5 .3M153.1 83.8a.36 .36 0 0 0-.5 .3 .36 .36 0 0 0 .5 .3M153.1 88.6a.36 .36 0 0 0-.5 .3 .36 .36 0 0 0 .5 .3"/>
<path d="M153.1 82.2a.36 .36 0 0 0-.5 .3 .36 .36 0 0 0 .5 .3M161.1 96.5a.35 .35 0 0 0-.6 .3 .35 .35 0 0 0 .6 .3M161.1 94.9a.35 .35 0 0 0-.6 .3 .35 .35 0 0 0 .6 .3M161.1 90.2a.35 .35 0 0 0-.6 .3 .35 .35 0 0 0 .6 .3M161.1 88.6a.35 .35 0 0 0-.6 .3 .35 .35 0 0 0 .6 .3M161.1 83.8a.35 .35 0 0 0-.6 .3 .35 .35 0 0 0 .6 .3M161.1 82.2a.35 .35 0 0 0-.6 .3 .35 .35 0 0 0 .6 .3M169 96.5a.36 .36 0 0 0-.6 .3 .36 .36 0 0 0 .6 .3M169 90.2a.36 .36 0 0 0-.6 .3 .36 .36 0 0 0 .6 .3M169 94.9a.36 .36 0 0 0-.6 .3 .36 .36 0 0 0 .6 .3M169 83.8a.36 .36 0 0 0-.6 .3 .36 .36 0 0 0 .6 .3M169 88.6a.36 .36 0 0 0-.6 .3 .36 .36 0 0 0 .6 .3"/>
<path d="M169 82.2a.36 .36 0 0 0-.6 .3 .36 .36 0 0 0 .6 .3M176.9 96.5a.35 .35 0 0 0-.5 .3 .35 .35 0 0 0 .5 .3M176.9 94.9a.35 .35 0 0 0-.5 .3 .35 .35 0 0 0 .5 .3M176.9 90.2a.35 .35 0 0 0-.5 .3 .35 .35 0 0 0 .5 .3M176.9 88.6a.35 .35 0 0 0-.5 .3 .35 .35 0 0 0 .5 .3M176.9 83.8a.35 .35 0 0 0-.5 .3 .35 .35 0 0 0 .5 .3M176.9 82.2a.35 .35 0 0 0-.5 .3 .35 .35 0 0 0 .5 .3M184.9 96.5a.36 .36 0 0 0-.6 .3 .36 .36 0 0 0 .6 .3M184.9 90.2a.36 .36 0 0 0-.6 .3 .36 .36 0 0 0 .6 .3M184.9 94.9a.36 .36 0 0 0-.6 .3 .36 .36 0 0 0 .6 .3M184.9 83.8a.36 .36 0 0 0-.6 .3 .36 .36 0 0 0 .6 .3M184.9 88.6a.36 .36 0 0 0-.6 .3 .36 .36 0 0 0 .6 .3"/>
<path d="M184.9 82.2a.36 .36 0 0 0-.6 .3 .36 .36 0 0 0 .6 .3M192.8 96.5a.35 .35 0 0 0-.5 .3 .35 .35 0 0 0 .5 .3M192.8 94.9a.35 .35 0 0 0-.5 .3 .35 .35 0 0 0 .5 .3M192.8 90.2a.35 .35 0 0 0-.5 .3 .35 .35 0 0 0 .5 .3M192.8 88.6a.35 .35 0 0 0-.5 .3 .35 .35 0 0 0 .5 .3M192.8 83.8a.35 .35 0 0 0-.5 .3 .35 .35 0 0 0 .5 .3M192.8 82.2a.35 .35 0 0 0-.5 .3 .35 .35 0 0 0 .5 .3M200.7 96.5a.36 .36 0 0 0-.5 .3 .36 .36 0 0 0 .5 .3M200.7 90.2a.36 .36 0 0 0-.5 .3 .36 .36 0 0 0 .5 .3M200.7 94.9a.36 .36 0 0 0-.5 .3 .36 .36 0 0 0 .5 .3M200.7 83.8a.36 .36 0 0 0-.5 .3 .36 .36 0 0 0 .5 .3M200.7 88.6a.36 .36 0 0 0-.5 .3 .36 .36 0 0 0 .5 .3"/>
<path d="M200.7 82.2a.36 .36 0 0 0-.5 .3 .36 .36 0 0 0 .5 .3M231.5 85.6h21.4M235.1 85.6l2.5-.5v1zM235.2 81.3l.4 .2M235.8 81.9l-.1 .4M240.5 85.1l2.5 .5-2.5 .5zM243 85.6l2.5-.5v1zM248.5 85.1l2.5 .5-2.5 .5zM16.4 108.7h102.4M19.1 106.2h1l-.5 2.5zM79.5 106.2h1l-.5 2.5zM116.2 117.6h16.9"/>
<path d="M120.4 117.6l2.5-.5v1zM120.4 110.3v22.5M129.3 101.3a.35 .35 0 0 0-.5 .3 .35 .35 0 0 0 .5 .3M130.6 117.1l2.5 .5-2.5 .5zM133.1 100.8v20M137.2 101.3a.36 .36 0 0 0-.5 .3 .36 .36 0 0 0 .5 .3M145.2 101.3a.35 .35 0 0 0-.5 .3 .35 .35 0 0 0 .5 .3M153.1 101.3a.36 .36 0 0 0-.5 .3 .36 .36 0 0 0 .5 .3M161.1 101.3a.35 .35 0 0 0-.6 .3 .35 .35 0 0 0 .6 .3M169 101.3a.36 .36 0 0 0-.6 .3 .36 .36 0 0 0 .6 .3M176.9 101.3a.35 .35 0 0 0-.5 .3 .35 .35 0 0 0 .5 .3M184.9 101.3a.36 .36 0 0 0-.6 .3 .36 .36 0 0 0 .6 .3"/>
<path d="M192.8 101.3a.35 .35 0 0 0-.5 .3 .35 .35 0 0 0 .5 .3M200.7 101.3a.36 .36 0 0 0-.5 .3 .36 .36 0 0 0 .5 .3M209.3 110.3v22.5M120.4 129.6l2.5-.5v1zM120.4 129.6h38.4M128.8 133.4v.2M128.8 133.9v.3M129.5 133.4v.2M129.5 133.9v.3M136.7 133.4v.2M136.7 133.9v.3M137.4 133.4v.2"/>
<path d="M137.4 133.9v.3M144.7 133.4v.2M144.7 133.9v.3M145.4 133.4v.2M145.4 133.9v.3M152.6 133.4v.2M152.6 133.9v.3M153.3 133.4v.2M153.3 133.9v.3M160.5 133.4v.2M160.5 133.9v.3M161.2 133.4v.2"/>
<path d="M161.2 133.9v.3M168.4 133.4v.2M168.4 133.9v.3M169.2 133.4v.2M169.2 133.9v.3M170.9 129.6h38.4M176.4 133.4v.2M176.4 133.9v.3M177.1 133.4v.2M177.1 133.9v.3M184.3 133.4v.2M184.3 133.9v.3"/>
<path d="M185 133.4v.2M185 133.9v.3M192.3 133.4v.2M192.3 133.9v.3M193 133.4v.2M193 133.9v.3M200.2 133.4v.2M200.2 133.9v.3M200.9 133.4v.2M200.9 133.9v.3M206.8 129.1l2.5 .5-2.5 .5zM210.9 134.6h15"/>
<path d="M210.9 133.4h15M222.2 130.9h1l-.4 2.5zM222.8 128.5v4.9M222.8 134.6v5M222.8 134.6l.4 2.5h-.9z"/>
</g>
<g fill="none" stroke="#000" stroke-width=".36">
<path d="M128.8 134.2h.2M128.9 133.9v.3M128.9 133.4v.2M129 134.3h.2M129.2 134.2h.3M129.4 133.9l-.1 .3M129.4 133.4v.2M130.5 133.9v.3h1.7M130.5 133.4v.2M132.5 134.2v.1M132.5 134.5v.1M133.7 134.2v.1"/>
<path d="M133.7 134.5v.1M135.7 133.9v.3h-1.7M135.7 133.4v.2M136.7 134.2h.2M136.8 133.9l.1 .3M136.8 133.4v.2M137 134.3h.2M137.2 134.2h.2M137.3 133.9l-.1 .3M137.3 133.4v.2M144.7 134.2h.2M144.7 133.9l.1 .3"/>
<path d="M144.7 133.4v.2M144.9 134.3h.2M145.1 134.2h.3M145.3 133.9l-.1 .3M145.3 133.4v.2M146.4 133.9v.3h1.7M146.4 133.4v.2M148.4 134.2v.1M148.4 134.5v.1M149.6 134.2v.1M149.6 134.5v.1M151.5 133.9v.3h-1.7"/>
<path d="M151.5 133.4v.2M152.6 134.2h.2M152.7 133.9l.1 .3M152.7 133.4v.2M152.9 134.3h.1M153.1 134.2h.2M153.2 133.9l-.1 .3M153.2 133.4v.2M160.5 134.2h.3M160.6 133.9l.1 .3M160.6 133.4v.2M160.8 134.3h.2"/>
<path d="M161 134.2h.2M161.1 133.9v.3M161.1 133.4v.2M162.3 133.9v.3h1.7M162.3 133.4v.2M164.3 134.2v.1M164.3 134.5v.1M165.5 134.2v.1M165.5 134.5v.1M167.4 133.9v.3h-1.7M167.4 133.4v.2M168.4 134.2h.3"/>
<path d="M168.6 133.9v.3M168.6 133.4v.2M168.7 134.3h.2M168.9 134.2h.3M169.1 133.9l-.1 .3M169.1 133.4v.2M176.4 134.2h.2M176.5 133.9l.1 .3M176.5 133.4v.2M176.7 134.3h.1M176.9 134.2h.2M177 133.9l-.1 .3"/>
<path d="M177 133.4v.2M178.2 133.9v.3h1.7M178.2 133.4v.2M180.1 134.2v.1M180.1 134.5v.1M181.3 134.2v.1M181.3 134.5v.1M183.3 133.9v.3h-1.7M183.3 133.4v.2M184.3 134.2h.3M184.4 133.9l.1 .3M184.4 133.4v.2"/>
<path d="M184.6 134.3h.2M184.8 134.2h.2M185 133.9l-.1 .3M185 133.4v.2M192.3 134.2h.2M192.4 133.9v.3M192.4 133.4v.2M192.5 134.3h.2M192.7 134.2h.3M192.9 133.9l-.1 .3M192.9 133.4v.2M194 133.9v.3h1.7"/>
<path d="M194 133.4v.2M196 134.2v.1M196 134.5v.1M197.2 134.2v.1M197.2 134.5v.1M199.2 133.9v.3h-1.7M199.2 133.4v.2M200.2 134.2h.2M200.3 133.9l.1 .3M200.3 133.4v.2M200.5 134.3h.2M200.7 134.2h.2"/>
<path d="M200.8 133.9l-.1 .3M200.8 133.4v.2"/>
</g>
<path d="M9.7 9.7h260v196.5h-260zM139.7 3.3v6.4l-2.2-3.9h4.4l-2.2 3.9M3.3 107.9h6.4l-3.9-2.2v4.5l3.9-2.3M269.7 107.9l3.9 2.3v-4.5l-3.9 2.2h6.4M139.7 206.2l2.2 3.9h-4.4l2.2-3.9v6.4" fill="none" stroke="#000" stroke-width=".71"/>
<path d="M202.4 59.1l3.5 3.7-4.6-2.1zM201.3 74.1l4.6-2-3.5 3.7z" fill="#000" stroke="#000" stroke-width=".51"/>
<g fill="#000" stroke="#000" stroke-width=".25">
<path d="M164.8 14.7l2.5-.5v1zM178.2 14.2l2.5 .5-2.5 .5zM19.6 19.8l.5 2.5h-1zM126.7 33.4l2.2-1.4-1.4 2.1zM128.1 28.1l2.5 .9-2.6 .1zM130.3 29.4l2.3-1-1.7 1.8zM220.7 26.8h1l-.5 2.6zM221.2 35.7l.5 2.5h-1zM225.8 57.3h.9l-.4 2.5zM262.1 59.5h1l-.5 2.5zM215.2 62.1h1l-.5 2.5zM215.7 69.3l.5 2.5h-1z"/>
<path d="M226.3 64.6l.4 2.5h-.9zM262.6 64.6l.5 2.5h-1zM265.8 62.1h.9l-.4 2.5zM266.3 67.1l.4 2.5h-.9zM235.1 85.6l2.5-.5v1zM240.5 85.1l2.5 .5-2.5 .5zM243 85.6l2.5-.5v1zM248.5 85.1l2.5 .5-2.5 .5zM19.1 106.2h1l-.5 2.5zM79.5 106.2h1l-.5 2.5zM80 99.2l.5 2.5h-1zM120.4 117.6l2.5-.5v1z"/>
<path d="M130.6 117.1l2.5 .5-2.5 .5zM120.4 129.6l2.5-.5v1zM206.8 129.1l2.5 .5-2.5 .5zM222.2 130.9h1l-.4 2.5zM222.8 134.6l.4 2.5h-.9z"/>
</g>
<g font-size="6.3">
<text x="203.8" y="69.7">A</text>
<text x="228.3" y="94">DETAIL A</text>
<text x="226.1" y="101.6">SCALE 1 / 2</text>
</g>
<g font-size="4.2">
<text x="68.7" y="8.7">2</text>
<text x="208.4" y="8.7">1</text>
<text x="140.5" y="16.3">2.500 typ</text>
<text x="212.4" y="23">1.000 typ</text>
<text x="89.4" y="31.5">60X</text>
<text x="85.8" y="43.1">120X</text>
<text x="66.6" y="52.3">4-40 UNC - 2B ↧.125</text>
<text x="215" y="52.3">.375</text>
<text x="5.9" y="55.5">B</text>
<text x="37.7" y="57.7">do not break through bottom surface</text>
<text x="211.6" y="58.8">.375</text>
<text x="258.6" y="56.3">.200</text>
<text x="271" y="55.5">B</text>
<text x="14.4" y="65.8">14.00</text>
<text x="95.7" y="63">240X</text>
<text x="259.4" y="77">.200</text>
<text x="222.5" y="87.1">.625</text>
<text x="253.7" y="87.1">.625</text>
<text x="74.8" y="115">1.500</text>
<text x="105" y="119.1">2.000</text>
<text x="159.6" y="131.1">14.00</text>
<text x="218.7" y="127.6">.188</text>
<text x="5.8" y="163.4">A</text>
<text x="166.1" y="164.5">LADY GAGA V. 2 (Marc Gershow, Samuel Lab, Harvard)</text>
<text x="271" y="163.4">A</text>
<text x="165.6" y="183.5">Top plate for gradient measurment</text>
<text x="169.1" y="198">A</text>
<text x="200.4" y="198.5">top plate for gradient measurement</text>
<text x="235.3" y="205.7">1</text>
<text x="245" y="205.7">1</text>
<text x="68.7" y="210.3">2</text>
<text x="208.4" y="210.3">1</text>
</g>
<g font-size="4">
<text x="71.9" y="26.2">⌀.811 ↧ .125</text>
<text x="71.6" y="37.7">⌀.188 THRU</text>
</g>
<g font-size="3.5">
<text x="91.1" y="2.6">PRODUCED BY AN AUTODESK EDUCATIONAL PRODUCT</text>
<text x="276.8" y="59.4" transform="rotate(90 276.8 59.4)">PRODUCED BY AN AUTODESK EDUCATIONAL PRODUCT</text>
<text x="2.6" y="156.5" transform="rotate(-90 2.6 156.5)">PRODUCED BY AN AUTODESK EDUCATIONAL PRODUCT</text>
<text x="111.5" y="161.2">Marc Gershow</text>
<text x="143.2" y="160.7">4/24/2012</text>
<text x="91.1" y="215.9">PRODUCED BY AN AUTODESK EDUCATIONAL PRODUCT</text>
</g>
<g font-size="2.8">
<text x="111.5" y="158">DRAWN</text>
<text x="111.5" y="164.4">CHECKED</text>
<text x="111.5" y="170.7">QA</text>
<text x="165.6" y="173.7">TITLE</text>
<text x="111.5" y="177.1">MFG</text>
<text x="111.5" y="183.4">APPROVED</text>
<text x="167.5" y="193.1">SIZE</text>
<text x="200.4" y="193.1">DWG NO</text>
<text x="262.4" y="193">REV</text>
<text x="165.6" y="202.5">SCALE</text>
<text x="225.8" y="205.7">SHEET</text>
<text x="240.2" y="205.7">OF</text>
</g>
</svg>
